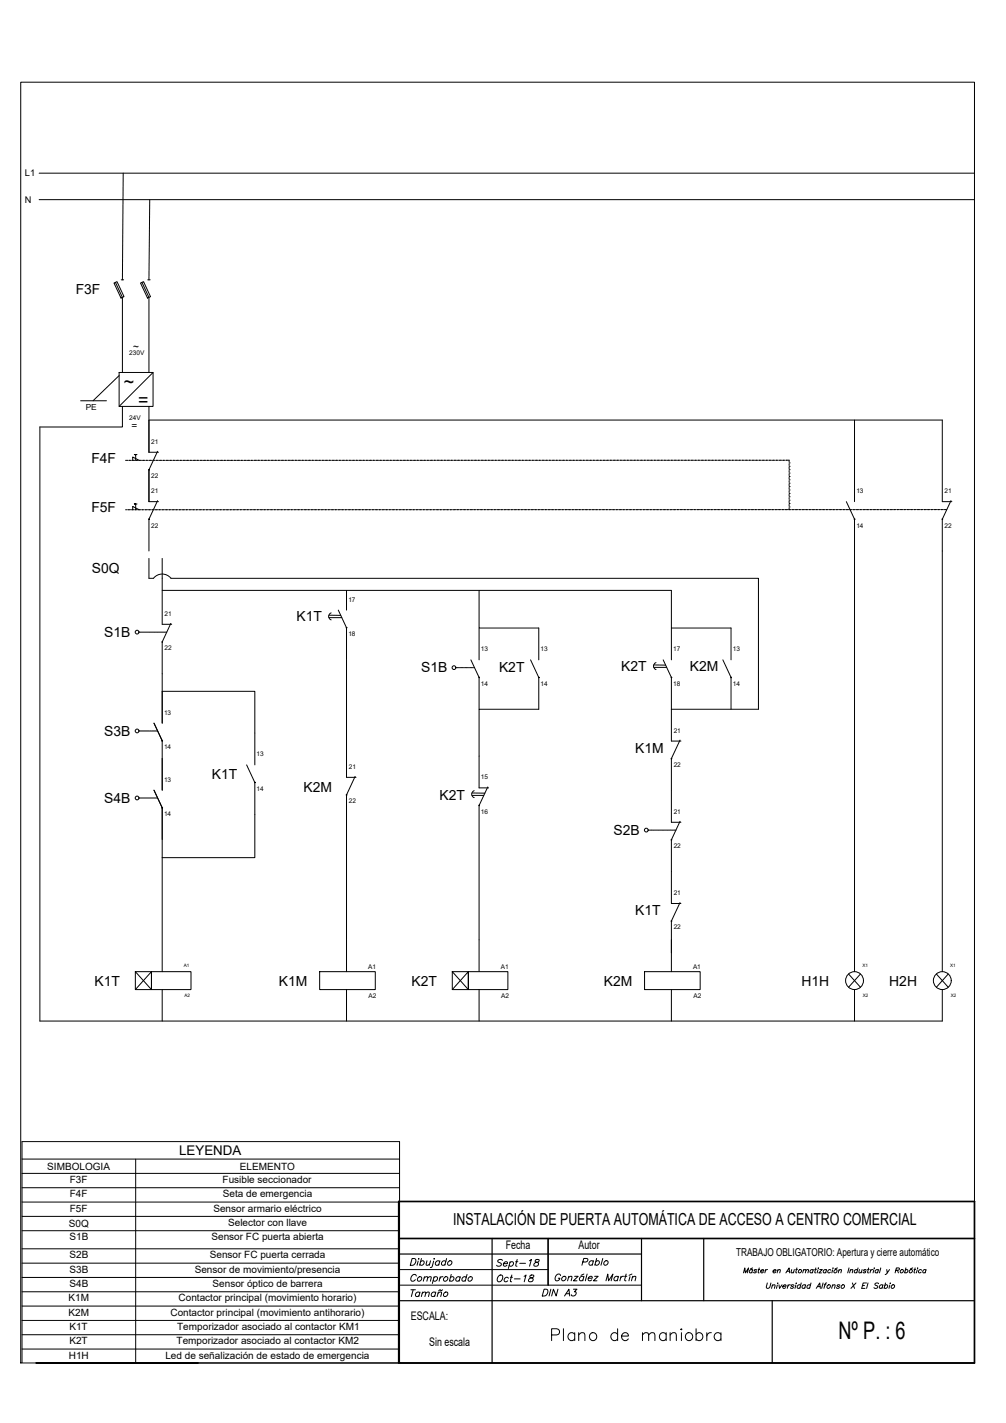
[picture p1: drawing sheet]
<svg xmlns="http://www.w3.org/2000/svg" width="297mm" height="420mm" viewBox="0 0 297 420" stroke-linecap="round" stroke-linejoin="round" font-family="sans-serif">
<!-- layer: SYMS -->
<g fill="none" stroke="#000" stroke-width=".3">
<path d="M11.5 51.1h276.2M11.5 59h276.2M36.4 51.1l-.3 31.5M44.2 59l-.2 23.6M33.7 83.6l.8-.4 2.1 4.4-.9 .4zM34.1 83.4l2 4.4v22.2M35.8 82.6h.7M41.5 83.6l.9-.4 2 4.4-.8 .4zM41.9 83.4l2.1 4.4v22.2M43.6 82.6h.7M23.8 118.3h7.6M35.2 110h10v10h-10z"/>
<path d="M35.2 110.9l-7.7 7.4M36.1 120v6.1h-24.3v175.4h266.4v-9.3M44 120v13.5h2.8M45.2 110l-10 10M37.1 135.9h.7M38 135.9h.1M38.3 135.9h.5M39 135.9h.1M39.2 135.9v-1l1.9 1M39.3 135.9h.5M40 135.9h.1M40.3 135.9h.5"/>
<path d="M40.5 134.2h-.8h.4v1.7M41 135.9h.1M41.3 135.9h.5M42 135.9h.1M42.3 135.9h.5M43 135.9h.1M43.3 135.9h.5M44 138.7v9.4h2.8M44 124h234.2v24.1h2.9M44 135.9h.1M44.3 135.9h.5M45 135.9h.1"/>
<path d="M45.3 135.9h.5M46 135.9h.1M46.3 135.9h.5M46.5 133.2l-2.5 5.4M47 135.9h.1M47.3 135.9h.5M48 135.9h.1M48.3 135.9h.5M49 135.9h.1M49.3 135.9h.5M50 135.9h.1M50.3 135.9h.5"/>
<path d="M51 135.9h.1M51.3 135.9h.5M52 135.9h.1M52.3 135.9h.5M53 135.9h.1M53.3 135.9h.5M54 135.9h.1M54.3 135.9h.5M55 135.9h.1M55.3 135.9h.5M56 135.9h.1M56.3 135.9h.5"/>
<path d="M57 135.9h.1M57.3 135.9h.5M58 135.9h.1M58.3 135.9h.5M59 135.9h.1M59.3 135.9h.5M60 135.9h.1M60.3 135.9h.5M61 135.9h.1M61.3 135.9h.5M62 135.9h.1M62.3 135.9h.5"/>
<path d="M63 135.9h.1M63.3 135.9h.5M64 135.9h.1M64.3 135.9h.5M65 135.9h.1M65.3 135.9h.5M66 135.9h.1M66.3 135.9h.5M67 135.9h.1M67.3 135.9h.5M68 135.9h.1M68.3 135.9h.5"/>
<path d="M69 135.9h.1M69.3 135.9h.5M70 135.9h.1M70.3 135.9h.5M71 135.9h.1M71.3 135.9h.5M72 135.9h.1M72.3 135.9h.5M73 135.9h.1M73.3 135.9h.5M74 135.9h.1M74.3 135.9h.5"/>
<path d="M75 135.9h.1M75.3 135.9h.5M76 135.9h.1M76.3 135.9h.5M77 135.9h.1M77.3 135.9h.5M78 135.9h.1M78.3 135.9h.5M79 135.9h.1M79.3 135.9h.5M80 135.9h.1M80.3 135.9h.5"/>
<path d="M81 135.9h.1M81.3 135.9h.5M82 135.9h.1M82.3 135.9h.5M83 135.9h.1M83.3 135.9h.5M84 135.9h.1M84.3 135.9h.5M85 135.9h.1M85.3 135.9h.5M86 135.9h.1M86.3 135.9h.5"/>
<path d="M87 135.9h.1M87.3 135.9h.5M88 135.9h.1M88.3 135.9h.5M89 135.9h.1M89.3 135.9h.5M90 135.9h.1M90.3 135.9h.5M91 135.9h.1M91.3 135.9h.5M92 135.9h.1M92.3 135.9h.5"/>
<path d="M93 135.9h.1M93.3 135.9h.5M94 135.9h.1M94.3 135.9h.5M95 135.9h.1M95.3 135.9h.5M96 135.9h.1M96.3 135.9h.5M97 135.9h.1M97.3 135.9h.5M98 135.9h.1M98.3 135.9h.5"/>
<path d="M99 135.9h.1M99.3 135.9h.5M100 135.9h.1M100.3 135.9h.5M101 135.9h.1M101.3 135.9h.5M102 135.9h.1M102.3 135.9h.5M103 135.9h.1M103.3 135.9h.5M104 135.9h.1M104.3 135.9h.5"/>
<path d="M105 135.9h.1M105.3 135.9h.5M106 135.9h.1M106.3 135.9h.5M107 135.9h.1M107.3 135.9h.5M108 135.9h.1M108.3 135.9h.5M109 135.9h.1M109.3 135.9h.5M110 135.9h.1M110.3 135.9h.5"/>
<path d="M111 135.9h.1M111.3 135.9h.5M112 135.9h.1M112.3 135.9h.5M113 135.9h.1M113.3 135.9h.5M114 135.9h.1M114.3 135.9h.5M115 135.9h.1M115.3 135.9h.5M116 135.9h.1M116.3 135.9h.5"/>
<path d="M117 135.9h.1M117.3 135.9h.5M118 135.9h.1M118.3 135.9h.5M119 135.9h.1M119.3 135.9h.5M120 135.9h.1M120.3 135.9h.5M121 135.9h.1M121.3 135.9h.5M122 135.9h.1M122.3 135.9h.5"/>
<path d="M123 135.9h.1M123.3 135.9h.5M124 135.9h.1M124.3 135.9h.5M125 135.9h.1M125.3 135.9h.5M126 135.9h.1M126.3 135.9h.5M127 135.9h.1M127.3 135.9h.5M128 135.9h.1M128.3 135.9h.5"/>
<path d="M129 135.9h.1M129.3 135.9h.5M130 135.9h.1M130.3 135.9h.5M131 135.9h.1M131.3 135.9h.5M132 135.9h.1M132.3 135.9h.5M133 135.9h.1M133.3 135.9h.5M134 135.9h.1M134.3 135.9h.5"/>
<path d="M135 135.9h.1M135.3 135.9h.5M136 135.9h.1M136.3 135.9h.5M137 135.9h.1M137.3 135.9h.5M138 135.9h.1M138.3 135.9h.5M139 135.9h.1M139.3 135.9h.5M140 135.9h.1M140.3 135.9h.5"/>
<path d="M141 135.9h.1M141.3 135.9h.5M142 135.9h.1M142.3 135.9h.5M143 135.9h.1M143.3 135.9h.5M144 135.9h.1M144.3 135.9h.5M145 135.9h.1M145.3 135.9h.5M146 135.9h.1M146.3 135.9h.5"/>
<path d="M147 135.9h.1M147.3 135.9h.5M148 135.9h.1M148.3 135.9h.5M149 135.9h.1M149.3 135.9h.5M150 135.9h.1M150.3 135.9h.5M151 135.9h.1M151.3 135.9h.5M152 135.9h.1M152.3 135.9h.5"/>
<path d="M153 135.9h.1M153.3 135.9h.5M154 135.9h.1M154.3 135.9h.5M155 135.9h.1M155.3 135.9h.5M156 135.9h.1M156.3 135.9h.5M157 135.9h.1M157.3 135.9h.5M158 135.9h.1M158.3 135.9h.5"/>
<path d="M159 135.9h.1M159.3 135.9h.5M160 135.9h.1M160.3 135.9h.5M161 135.9h.1M161.3 135.9h.5M162 135.9h.1M162.3 135.9h.5M163 135.9h.1M163.3 135.9h.5M164 135.9h.1M164.3 135.9h.5"/>
<path d="M165 135.9h.1M165.3 135.9h.5M166 135.9h.1M166.3 135.9h.5M167 135.9h.1M167.3 135.9h.5M168 135.9h.1M168.3 135.9h.5M169 135.9h.1M169.3 135.9h.5M170 135.9h.1M170.3 135.9h.5"/>
<path d="M171 135.9h.1M171.3 135.9h.5M172 135.9h.1M172.3 135.9h.5M173 135.9h.1M173.3 135.9h.5M174 135.9h.1M174.3 135.9h.5M175 135.9h.1M175.3 135.9h.5M176 135.9h.1M176.3 135.9h.5"/>
<path d="M177 135.9h.1M177.3 135.9h.5M178 135.9h.1M178.3 135.9h.5M179 135.9h.1M179.8 135.9h-.5M180 135.9h.1M180.3 135.9h.5M181 135.9h.1M181.3 135.9h.5M182 135.9h.1M182.3 135.9h.5"/>
<path d="M183 135.9h.1M183.3 135.9h.5M184 135.9h.1M184.3 135.9h.5M185 135.9h.1M185.3 135.9h.5M186 135.9h.1M186.3 135.9h.5M187 135.9h.1M187.3 135.9h.5M188 135.9h.1M188.3 135.9h.5"/>
<path d="M189 135.9h.1M189.3 135.9h.5M190 135.9h.1M190.3 135.9h.5M191 135.9h.1M191.3 135.9h.5M192 135.9h.1M192.3 135.9h.5M193 135.9h.1M193.3 135.9h.5M194 135.9h.1M194.3 135.9h.5"/>
<path d="M195 135.9h.1M195.3 135.9h.5M196 135.9h.1M196.3 135.9h.5M197 135.9h.1M197.3 135.9h.5M198 135.9h.1M198.3 135.9h.5M199 135.9h.1M199.3 135.9h.5M200 135.9h.1M200.3 135.9h.5"/>
<path d="M201 135.9h.1M201.3 135.9h.5M202 135.9h.1M202.3 135.9h.5M203 135.9h.1M203.3 135.9h.5M204 135.9h.1M204.3 135.9h.5M205 135.9h.1M205.3 135.9h.5M206 135.9h.1M206.3 135.9h.5"/>
<path d="M207 135.9h.1M207.3 135.9h.5M208 135.9h.1M208.3 135.9h.5M209 135.9h.1M209.3 135.9h.5M210 135.9h.1M210.3 135.9h.5M211 135.9h.1M211.3 135.9h.5M212 135.9h.1M212.3 135.9h.5"/>
<path d="M213 135.9h.1M213.3 135.9h.5M214 135.9h.1M214.3 135.9h.5M215 135.9h.1M215.3 135.9h.5M216 135.9h.1M216.3 135.9h.5M217 135.9h.1M217.3 135.9h.5M218 135.9h.1M218.3 135.9h.5"/>
<path d="M219 135.9h.1M219.3 135.9h.5M220 135.9h.1M220.3 135.9h.5M221 135.9h.1M221.3 135.9h.5M222 135.9h.1M222.3 135.9h.5M223 135.9h.1M223.3 135.9h.5M224 135.9h.1M224.3 135.9h.5"/>
<path d="M225 135.9h.1M225.3 135.9h.5M226 135.9h.1M226.3 135.9h.5M227 135.9h.1M227.3 135.9h.5M228 135.9h.1M228.3 135.9h.5M229 135.9h.1M229.3 135.9h.5M230 135.9h.1M230.3 135.9h.5"/>
<path d="M231 135.9h.1M231.3 135.9h.5M232 135.9h.1M232.3 135.9h.7v.5M233 136.7h.1M233 137.7h.1M233 138.7h.1M233 139.7h.1M233 136.9v.5M233 137.9v.5M233 138.9v.5M233 139.9v.5"/>
<path d="M252.3 124v24.1M37.1 150.5h.5M37.8 150.5h.1M38.1 150.5h.5M38.8 150.5h.1M39.1 150.5h.5M39.2 150.5v-1l1.9 1h.5M39.8 150.5h.1M40.5 148.8h-.8h.4v1.7h.5M40.8 150.5h.1M41.8 150.5h.1M42.1 150.5h.5"/>
<path d="M42.8 150.5h.1M43.1 150.5h.5M43.8 150.5h.1M44 153.4v9.3M44.1 150.5h.5M44.8 150.5h.1M45.1 150.5h.5M45.8 150.5h.1M46.1 150.5h.5M46.5 147.8l-2.5 5.4M46.8 150.5h.1M47.1 150.5h.5"/>
<path d="M47.8 150.5h.1M48.1 150.5h.5M48.8 150.5h.1M49.1 150.5h.5M49.8 150.5h.1M50.1 150.5h.5M50.8 150.5h.1M51.1 150.5h.5M51.8 150.5h.1M52.1 150.5h.5M52.8 150.5h.1M53.1 150.5h.5"/>
<path d="M53.8 150.5h.1M54.1 150.5h.5M54.8 150.5h.1M55.1 150.5h.5M55.8 150.5h.1M56.1 150.5h.5M56.8 150.5h.1M57.1 150.5h.5M57.8 150.5h.1M58.1 150.5h.5M58.8 150.5h.1M59.1 150.5h.5"/>
<path d="M59.8 150.5h.1M60.1 150.5h.5M60.8 150.5h.1M61.1 150.5h.5M61.8 150.5h.1M62.1 150.5h.5M62.8 150.5h.1M63.1 150.5h.5M63.8 150.5h.1M64.1 150.5h.5M64.8 150.5h.1M65.1 150.5h.5"/>
<path d="M65.8 150.5h.1M66.1 150.5h.5M66.8 150.5h.1M67.1 150.5h.5M67.8 150.5h.1M68.1 150.5h.5M68.8 150.5h.1M69.1 150.5h.5M69.8 150.5h.1M70.1 150.5h.5M70.8 150.5h.1M71.1 150.5h.5"/>
<path d="M71.8 150.5h.1M72.1 150.5h.5M72.8 150.5h.1M73.1 150.5h.5M73.8 150.5h.1M74.1 150.5h.5M74.8 150.5h.1M75.1 150.5h.5M75.8 150.5h.1M76.1 150.5h.5M76.8 150.5h.1M77.1 150.5h.5"/>
<path d="M77.8 150.5h.1M78.1 150.5h.5M78.8 150.5h.1M79.1 150.5h.5M79.8 150.5h.1M80.1 150.5h.5M80.8 150.5h.1M81.1 150.5h.5M81.8 150.5h.1M82.1 150.5h.5M82.8 150.5h.1M83.1 150.5h.5"/>
<path d="M83.8 150.5h.1M84.1 150.5h.5M84.8 150.5h.1M85.1 150.5h.5M85.8 150.5h.1M86.1 150.5h.5M86.8 150.5h.1M87.1 150.5h.5M87.8 150.5h.1M88.1 150.5h.5M88.8 150.5h.1M89.1 150.5h.5"/>
<path d="M89.8 150.5h.1M90.1 150.5h.5M90.8 150.5h.1M91.1 150.5h.5M91.8 150.5h.1M92.1 150.5h.5M92.8 150.5h.1M93.1 150.5h.5M93.8 150.5h.1M94.1 150.5h.5M94.8 150.5h.1M95.1 150.5h.5"/>
<path d="M95.8 150.5h.1M96.1 150.5h.5M96.8 150.5h.1M97.1 150.5h.5M97.8 150.5h.1M98.1 150.5h.5M98.8 150.5h.1M99.1 150.5h.5M99.8 150.5h.1M100.1 150.5h.5M100.8 150.5h.1M101.1 150.5h.5"/>
<path d="M101.8 150.5h.1M102.1 150.5h.5M102.8 150.5h.1M103.1 150.5h.5M103.8 150.5h.1M104.1 150.5h.5M104.8 150.5h.1M105.1 150.5h.5M105.8 150.5h.1M106.1 150.5h.5M106.8 150.5h.1M107.1 150.5h.5"/>
<path d="M107.8 150.5h.1M108.1 150.5h.5M108.8 150.5h.1M109.1 150.5h.5M109.8 150.5h.1M110.1 150.5h.5M110.8 150.5h.1M111.1 150.5h.5M111.8 150.5h.1M112.1 150.5h.5M112.8 150.5h.1M113.1 150.5h.5"/>
<path d="M113.8 150.5h.1M114.1 150.5h.5M114.8 150.5h.1M115.1 150.5h.5M115.8 150.5h.1M116.1 150.5h.5M116.8 150.5h.1M117.1 150.5h.5M117.8 150.5h.1M118.1 150.5h.5M118.8 150.5h.1M119.1 150.5h.5"/>
<path d="M119.8 150.5h.1M120.1 150.5h.5M120.8 150.5h.1M121.1 150.5h.5M121.8 150.5h.1M122.1 150.5h.5M122.8 150.5h.1M123.1 150.5h.5M123.8 150.5h.1M124.1 150.5h.5M124.8 150.5h.1M125.1 150.5h.5"/>
<path d="M125.8 150.5h.1M126.1 150.5h.5M126.8 150.5h.1M127.1 150.5h.5M127.8 150.5h.1M128.1 150.5h.5M128.8 150.5h.1M129.1 150.5h.5M129.8 150.5h.1M130.1 150.5h.5M130.8 150.5h.1M131.1 150.5h.5"/>
<path d="M131.8 150.5h.1M132.1 150.5h.5M132.8 150.5h.1M133.1 150.5h.5M133.8 150.5h.1M134.6 150.5h-.5M134.8 150.5h.1M135.1 150.5h.5M135.8 150.5h.1M136.1 150.5h.5M136.8 150.5h.1M137.1 150.5h.5"/>
<path d="M137.8 150.5h.1M138.1 150.5h.5M138.8 150.5h.1M139.1 150.5h.5M139.8 150.5h.1M140.1 150.5h.5M140.8 150.5h.1M141.1 150.5h.5M141.8 150.5h.1M142.1 150.5h.5M142.8 150.5h.1M143.1 150.5h.5"/>
<path d="M143.8 150.5h.1M144.1 150.5h.5M144.8 150.5h.1M145.1 150.5h.5M145.8 150.5h.1M146.1 150.5h.5M146.8 150.5h.1M147.1 150.5h.5M147.8 150.5h.1M148.1 150.5h.5M148.8 150.5h.1M149.1 150.5h.5"/>
<path d="M149.8 150.5h.1M150.1 150.5h.5M150.8 150.5h.1M151.1 150.5h.5M151.8 150.5h.1M152.1 150.5h.5M152.8 150.5h.1M153.1 150.5h.5M153.8 150.5h.1M154.1 150.5h.5M154.8 150.5h.1M155.1 150.5h.5"/>
<path d="M155.8 150.5h.1M156.1 150.5h.5M156.8 150.5h.1M157.1 150.5h.5M157.8 150.5h.1M158.1 150.5h.5M158.8 150.5h.1M159.1 150.5h.5M159.8 150.5h.1M160.1 150.5h.5M160.8 150.5h.1M161.1 150.5h.5"/>
<path d="M161.8 150.5h.1M162.1 150.5h.5M162.8 150.5h.1M163.1 150.5h.5M163.8 150.5h.1M164.1 150.5h.5M164.8 150.5h.1M165.1 150.5h.5M165.8 150.5h.1M166.1 150.5h.5M166.8 150.5h.1M167.1 150.5h.5"/>
<path d="M167.8 150.5h.1M168.1 150.5h.5M168.8 150.5h.1M169.1 150.5h.5M169.8 150.5h.1M170.1 150.5h.5M170.8 150.5h.1M171.1 150.5h.5M171.8 150.5h.1M172.1 150.5h.5M172.8 150.5h.1M173.1 150.5h.5"/>
<path d="M173.8 150.5h.1M174.1 150.5h.5M174.8 150.5h.1M175.1 150.5h.5M175.8 150.5h.1M176.1 150.5h.5M176.8 150.5h.1M177.1 150.5h.5M177.8 150.5h.1M178.1 150.5h.5M178.8 150.5h.1M179.1 150.5h.5"/>
<path d="M179.8 150.5h.1M180.1 150.5h.5M180.8 150.5h.1M181.1 150.5h.5M181.8 150.5h.1M182.1 150.5h.5M182.8 150.5h.1M183.1 150.5h.5M183.8 150.5h.1M184.1 150.5h.5M184.8 150.5h.1M185.1 150.5h.5"/>
<path d="M185.8 150.5h.1M186.1 150.5h.5M186.8 150.5h.1M187.1 150.5h.5M187.8 150.5h.1M188.1 150.5h.5M188.8 150.5h.1M189.1 150.5h.5M189.8 150.5h.1M190.1 150.5h.5M190.8 150.5h.1M191.1 150.5h.5"/>
<path d="M191.8 150.5h.1M192.1 150.5h.5M192.8 150.5h.1M193.1 150.5h.5M193.8 150.5h.1M194.1 150.5h.5M194.8 150.5h.1M195.1 150.5h.5M195.8 150.5h.1M196.1 150.5h.5M196.8 150.5h.1M197.1 150.5h.5"/>
<path d="M197.8 150.5h.1M198.1 150.5h.5M198.8 150.5h.1M199.6 150.5h-.5M199.8 150.5h.1M200.1 150.5h.5M200.8 150.5h.1M201.1 150.5h.5M201.8 150.5h.1M202.1 150.5h.5M202.8 150.5h.1M203.1 150.5h.5"/>
<path d="M203.8 150.5h.1M204.1 150.5h.5M204.8 150.5h.1M205.1 150.5h.5M205.8 150.5h.1M206.1 150.5h.5M206.8 150.5h.1M207.1 150.5h.5M207.8 150.5h.1M208.1 150.5h.5M208.8 150.5h.1M209.1 150.5h.5"/>
<path d="M209.8 150.5h.1M210.1 150.5h.5M210.8 150.5h.1M211.1 150.5h.5M211.8 150.5h.1M212.1 150.5h.5M212.8 150.5h.1M213.1 150.5h.5M213.8 150.5h.1M214.1 150.5h.5M214.8 150.5h.1M215.1 150.5h.5"/>
<path d="M215.8 150.5h.1M216.1 150.5h.5M216.8 150.5h.1M217.1 150.5h.5M217.8 150.5h.1M218.1 150.5h.5M218.8 150.5h.1M219.1 150.5h.5M219.8 150.5h.1M220.1 150.5h.5M220.8 150.5h.1M221.1 150.5h.5"/>
<path d="M221.8 150.5h.1M222.1 150.5h.5M222.8 150.5h.1M223.1 150.5h.5M223.8 150.5h.1M224.1 150.5h.5M224.8 150.5h.1M225.1 150.5h.5M225.8 150.5h.1M226.1 150.5h.5M226.8 150.5h.1M227.1 150.5h.5"/>
<path d="M227.8 150.5h.1M228.1 150.5h.5M228.8 150.5h.1M229.1 150.5h.5M229.8 150.5h.1M230.1 150.5h.5M230.8 150.5h.1M231.1 150.5h.5M231.8 150.5h.1M232.1 150.5h.5M232.8 150.5h.1M233 140.7h.1"/>
<path d="M233 141.7h.1M233 142.7h.1M233 143.7h.1M233 144.7h.1M233 145.7h.1M233 146.7h.1M233 147.7h.1M233 148.7h.1M233 149.7h.1M233 149.9l.1 .6h.5M233 140.9v.5M233 141.9v.5"/>
<path d="M233 142.9v.5M233 143.9v.5M233 144.9v.5M233 145.9v.5M233 146.9v.5M233 147.9v.5M233 148.9v.5M233.8 150.5h.1M234.1 150.5h.5M234.8 150.5h.1M235.1 150.5h.5M235.8 150.5h.1"/>
<path d="M236.1 150.5h.5M236.8 150.5h.1M237.1 150.5h.5M237.8 150.5h.1M238.1 150.5h.5M238.8 150.5h.1M239.1 150.5h.5M239.8 150.5h.1M240.1 150.5h.5M240.8 150.5h.1M241.1 150.5h.5M241.8 150.5h.1"/>
<path d="M242.1 150.5h.5M242.8 150.5h.1M243.1 150.5h.5M243.8 150.5h.1M244.1 150.5h.5M244.8 150.5h.1M245.1 150.5h.5M245.8 150.5h.1M246.1 150.5h.5M246.8 150.5h.1M247.1 150.5h.5M247.8 150.5h.1"/>
<path d="M248.1 150.5h.5M248.8 150.5h.1M249.1 150.5h.5M249.8 150.5h.1M249.9 148.1l2.4 5.1M250.1 150.5h.5M250.8 150.5h.1M251.1 150.5h.5M251.8 150.5h.1M252.1 150.5h.5M252.3 153.4v133.5M252.8 150.5h.1"/>
<path d="M253.1 150.5h.5M253.8 150.5h.1M254.1 150.5h.5M254.8 150.5h.1M255.1 150.5h.5M255.8 150.5h.1M256.1 150.5h.5M256.8 150.5h.1M257.1 150.5h.5M257.8 150.5h.1M258.1 150.5h.5M258.8 150.5h.1"/>
<path d="M259.1 150.5h.5M259.8 150.5h.1M260.1 150.5h.5M260.8 150.5h.1M261.1 150.5h.5M261.8 150.5h.1M262.1 150.5h.5M262.8 150.5h.1M263.1 150.5h.5M263.8 150.5h.1M264.1 150.5h.5M264.8 150.5h.1"/>
<path d="M265.1 150.5h.5M265.8 150.5h.1M266.1 150.5h.5M266.8 150.5h.1M267.1 150.5h.5M267.8 150.5h.1M268.1 150.5h.5M268.8 150.5h.1M269.1 150.5h.5M269.8 150.5h.1M270.1 150.5h.5M270.8 150.5h.1"/>
<path d="M271.1 150.5h.5M271.8 150.5h.1M272.1 150.5h.5M272.8 150.5h.1M273.1 150.5h.5M273.8 150.5h.1M274.1 150.5h.5M274.8 150.5h.1M275.1 150.5h.5M275.8 150.5h.1M276.1 150.5h.5M276.8 150.5h.1"/>
<path d="M277.1 150.5h.5M277.8 150.5h.1M278.1 150.5h.5M278.2 153.4v133.5M278.8 150.5h.1M279.1 150.5h.5M280.8 147.8l-2.5 5.4M44 164.9v5.9l1.3-.1a3.3 3.3 0 0 1 5.2 .1h173.4v38.6h-25.7M47.9 174.3h150.3v20.5M47.9 164.9v19.4h2.8M102.3 174.3v5.8M141.5 174.3v11.1h17.6v9.4"/>
<path d="M41 186.7h.3M41.4 186.7h.3M41.8 186.7h.3M42.2 186.7h.3M42.6 186.7h.2M43 186.7h.2M43.3 186.7h.3M43.7 186.7h.2M44.1 186.7h.2M44.5 186.7h.2M44.8 186.7h.3M45.2 186.7h.2"/>
<path d="M45.6 186.7h.2M45.9 186.7h.3M46.3 186.7h.3M46.7 186.7h.3M47.1 186.7h.2M47.4 186.7h.3M47.8 186.7h.3M47.9 189.6v23.9M48.2 186.7h.3M48.6 186.7h.2M49 186.7h.2M50.4 184.1l-2.5 5.3"/>
<path d="M97.2 181.6l3.4 .1M97.2 182.4h3.7M97.8 181a1.08 1.08 0 0 0-.8 1 1.08 1.08 0 0 0 .8 1M99.9 180.1l2.4 5.2M102.3 185.4v44.1h2.8M134.6 197.1h.3M135 197.1h.2M135.4 197.1h.2M135.7 197.1h.3M136.1 197.1h.3M136.5 197.1h.2M136.9 197.1h.2"/>
<path d="M137.2 197.1h.3M137.6 197.1h.3M138 197.1h.2M138.4 197.1h.2M138.7 197.1h.3M139 194.8l2.4 5.1M139.1 197.1h.3M139.5 197.1h.2M139.9 197.1h.2M141.5 185.4v9.4M156.7 194.8l2.3 5.1M193.1 196.3l3.4 .1"/>
<path d="M193.1 197.1h3.7M193.7 195.6a1.08 1.08 0 0 0-.7 1.1 1.08 1.08 0 0 0 .7 1M195.8 194.8l2.4 5.1M198.2 185.4h17.7v9.4M213.4 194.8l2.4 5.1M41 215.8h.3M41.4 215.8h.3M41.8 215.8h.2M42.2 215.8h.2M42.5 215.8h.3M42.9 215.8h.3M43.3 215.8h.2"/>
<path d="M43.7 215.8h.2M44 215.8h.3M44.4 215.8h.3M44.8 215.8h.2M45.2 215.8h.2M45.5 213.5l2.4 5.1M45.5 215.8h.3M45.9 215.8h.3M46.3 215.8h.2M47.9 204.1h27.3v21.7M47.9 218.7v14.6M141.5 200.1v9.3"/>
<path d="M159.1 200.1v9.3h-17.6v23.2h2.8M198.2 200.1v18.7h2.9M200.8 218.5l-2.5 5.4M215.9 200.1v9.3M41 235.6h.3M41.4 235.6h.3M41.8 235.6h.2M42.2 235.6h.2M42.5 235.6h.3M42.9 235.6h.3M43.3 235.6h.2M43.7 235.6h.2"/>
<path d="M44 235.6h.3M44.4 235.6h.3M44.8 235.6h.2M45.2 235.6h.2M45.5 233.3l2.4 5.1M45.5 235.6h.3M45.9 235.6h.3M46.3 235.6h.2M47.9 238.6v48.3M72.8 225.8l2.4 5.2M75.2 231.1v22.1h-27.3M102.3 234.8v52.1"/>
<path d="M104.9 229.2l-2.5 5.4M139.4 234.1l3.8 .1M139.4 234.9h3.4M140 233.5a1.08 1.08 0 0 0-.7 1 1.08 1.08 0 0 0 .7 1M141.5 237.9v49M144 232.4l-2.5 5.3M198.2 224.1v18.7h2.9M191.4 245.1h.3M191.8 245.1h.2M192.2 245.1h.2M192.5 245.1h.3M192.9 245.1h.3"/>
<path d="M193.3 245.1h.2M193.7 245.1h.2M194 245.1h.3M194.4 245.1h.3M194.8 245.1h.2M195.2 245.1h.2M195.5 245.1h.3M195.9 245.1h.3M196.3 245.1h.2M196.7 245.1h.2M197 245.1h.3M197.4 245.1h.3"/>
<path d="M197.8 245.1h.2M198.2 245.1h.2M198.2 248.1v18.7h2.9M198.5 245.1h.3M198.9 245.1h.3M199.3 245.1h.3M200.8 242.5l-2.5 5.4M198.2 272.1v14.8M200.8 266.5l-2.5 5.4M40 286.9h16.4v5.3h-16.4zM40 286.9l4.7 5.3M44.7 286.9v5.3v-5.3l-4.7 5.3"/>
<path d="M47.9 292.2v9.3M94.4 286.9h16.4v5.3h-16.4zM102.3 292.2v9.3M133.5 286.9h16.5v5.3h-16.5zM133.5 286.9l4.8 5.3M138.3 286.9v5.3v-5.3l-4.8 5.3M141.5 292.2v9.3M190.3 286.9h16.4v5.3h-16.4zM198.2 292.2v9.3M250.5 287.6l3.6 3.9M252.3 292.2v9.3M254.1 287.6l-3.6 3.9"/>
<path d="M276.5 287.6l3.5 3.9M280 287.6l-3.5 3.9M6.5 342.2h111.5M6.5 346.5h111.5M6.5 350.7h111.5M6.5 354.9h111.5M6.5 359.1h111.5M40.1 342.2v60.2M6.5 363.4h111.5M6.5 368.7h111.5M6.5 373h111.5M6.5 377.2h111.5"/>
<path d="M6.5 381.4h111.5M6.5 385.6h111.5M6.5 389.9h111.5M6.5 394.1h111.5M6.5 398.3h111.5M6.5 402.4v-65.3h111.5v65.3"/>
<circle cx="44" cy="138.7" r=".1"/>
<circle cx="44" cy="153.3" r=".1"/>
<circle cx="252.3" cy="153.3" r=".1"/>
<circle cx="278.2" cy="153.3" r=".1"/>
<circle cx="40.5" cy="186.6" r=".56"/>
<circle cx="47.9" cy="189.5" r=".1"/>
<circle cx="102.3" cy="185.3" r=".1"/>
<circle cx="134" cy="197.1" r=".56"/>
<circle cx="40.5" cy="215.8" r=".56"/>
<circle cx="47.9" cy="218.7" r=".1"/>
<circle cx="141.5" cy="200" r=".1"/>
<circle cx="159.1" cy="200" r=".1"/>
<circle cx="198.2" cy="200" r=".1"/>
<circle cx="215.9" cy="200" r=".1"/>
<circle cx="40.5" cy="235.6" r=".56"/>
<circle cx="47.9" cy="238.5" r=".1"/>
<circle cx="75.2" cy="231" r=".1"/>
<circle cx="102.3" cy="234.7" r=".1"/>
<circle cx="141.5" cy="237.8" r=".1"/>
<circle cx="198.2" cy="224" r=".1"/>
<circle cx="190.8" cy="245.1" r=".56"/>
<circle cx="198.2" cy="248" r=".1"/>
<circle cx="198.2" cy="272" r=".1"/>
<circle cx="252.3" cy="289.5" r="2.64"/>
<circle cx="278.2" cy="289.5" r="2.64"/>
</g>
<!-- layer: 0 -->
<path d="M6.1 24.3h281.6v378.1h-281.6zM10.7 402.4h277" fill="none" stroke="#000" stroke-width=".3"/>
<!-- layer: caj 50 -->
<path d="M117.7 354.8h170v47.6h-170zM117.7 365.7h170M10.7 402.4h47.7h-47.7" fill="none" stroke="#000" stroke-width=".5"/>
<!-- layer: caj 25 -->
<path d="M117.7 379.5h71.7M117.7 374.9h44.1" fill="none" stroke="#000" stroke-width=".3"/>
<!-- layer: caj 35 -->
<path d="M117.7 370.3h71.7M145.3 365.7v36.7M161.8 365.7v13.8M189.4 365.7v18.4M207.8 365.7v18.4M117.7 384.1h170M228 384.1v18.3" fill="none" stroke="#000" stroke-width=".35"/>
<!-- layer: txt25 -->
<g fill="none" stroke="#000" stroke-width=".3">
<path d="M121.7 371.6h.6a1.1 1.1 0 0 1 .5 1.2 1.1 1.1 0 0 1-1 .8h-.7zM122.9 376.8a.78 .78 0 0 0-.8-.5 .78 .78 0 0 0-.7 .8l-.1 .4a.69 .69 0 0 0 .5 .9 .69 .69 0 0 0 .8-.6M123.5 377.2l.4-.2a.51 .51 0 0 1 .6 .1 .51 .51 0 0 1 0 .6l-.2 .3a.59 .59 0 0 1-.9 .2 .59 .59 0 0 1 .1-1zM123.5 372.4l-.4 1.2M123.6 371.7h.1zM124.2 372.5l.4-.2a.51 .51 0 0 1 .6 .2 .51 .51 0 0 1 0 .5l-.6 .6-.6-.3M124.4 371.6l-.5 2M125.2 377.3l.6-.3 .5 .1-.3 1.2M125.3 377l-.3 1.3M126.1 372.3l-.3 1.2 .5 .1 .6-.4M126.3 377.3l.6-.3 .4 .1-.2 1.2M127.1 372.3l-.3 1.3"/>
<path d="M128 372.4l-.4 1.5-.5 .4M128.1 377.2l.5-.2a.68 .68 0 0 1 .4 1 .68 .68 0 0 1-1.1 0M128.1 371.7h.2zM128.2 377l-.5 2M129.8 372.5a.71 .71 0 0 0-1 0 .71 .71 0 0 0 .1 1.1l.7-.3M129.9 372.3l-.4 1.3M130 377l-.4 1.3M130.8 377l-.5 .1-.4 .4M131.2 377.2l.4-.2a.51 .51 0 0 1 .6 .2 .51 .51 0 0 1 0 .5l-.6 .6a.51 .51 0 0 1-.6-.2 .51 .51 0 0 1 0-.6zM131.6 372.5a.71 .71 0 0 0-1 0 .71 .71 0 0 0 .1 1.1l.7-.3M131.9 371.6l-.6 2M132.4 372.5a.59 .59 0 0 1 .9-.1 .59 .59 0 0 1-.1 .9l-.4 .3-.5-.1-.1-.5z"/>
<path d="M133 377.2l.4-.2a.51 .51 0 0 1 .6 .2 .51 .51 0 0 1 0 .5l-.6 .6-.6-.3M133.2 376.3l-.5 2M135.8 377.2a.71 .71 0 0 0-1 0 .71 .71 0 0 0 .1 1.1l.7-.3M135.9 377l-.3 1.3M137.7 377.2a.71 .71 0 0 0-1.1 0 .71 .71 0 0 0 .1 1.1l.7-.3M137.9 376.3l-.5 2M138.4 377.2a.59 .59 0 0 1 .9-.1 .59 .59 0 0 1-.1 .9l-.4 .3-.5-.1-.1-.5zM165.5 376.7a.79 .79 0 0 0-.8-.5 .79 .79 0 0 0-.7 .7l-.1 .5a.73 .73 0 0 0 .7 .9 .73 .73 0 0 0 .7-.9h-.5M166.1 377.1a.59 .59 0 0 1 .9-.1 .59 .59 0 0 1-.1 .9 .59 .59 0 0 1-.9 .2 .59 .59 0 0 1 .1-1zM167.8 377.2l.6-.4 .5 .1-.3 1.3M168 376.8l-.4 1.4M169.7 376.8h1l-1.4 1.4h1.1"/>
<path d="M172.3 377.1a.71 .71 0 0 0-1 0 .71 .71 0 0 0 .1 1.1l.7-.3M172.4 376.2l-.9 .4M172.4 376.8l-.3 1.4M173.4 376.2l-.6 2M173.7 377.4h1.1l.1-.2a.64 .64 0 0 0-1.1 0 .64 .64 0 0 0 .5 1l.4-.3M175.6 376.8h1l-1.4 1.4h1.1M178.9 378.2l.6-2 .2 2 1.3-2-.6 2M182.5 377.1a.71 .71 0 0 0-1 0 .71 .71 0 0 0 .1 1.1l.7-.3M182.6 376.8l-.3 1.4M183.4 376.8l-.4 1.4M184.1 376.8l-.5 .1-.4 .5M184.4 376.8h.7"/>
<path d="M184.9 376.2l-.5 1.6 .1 .3 .3 .1M186 376.9l-.3 1.3M186.6 376.2l-.9 .4M186.7 377.2l.6-.4 .4 .1-.2 1.3M186.8 376.8l-.3 1.4M219.5 375.8l.4-1.4 .2 1.4 .9-1.4-.4 1.4M222.2 375.1a.48 .48 0 0 0-.6-.2 .48 .48 0 0 0-.3 .5 .48 .48 0 0 0 .6 .4l.1-.2M222.2 374.4l-.6 .2M222.2 374.9l-.2 .9M223.4 375.1l-.2-.2h-.4l-.1 .3 .6 .2v.2l-.3 .2-.5-.2M223.8 374.9h.5M224.2 374.4l-.3 1.2 .2 .2"/>
<path d="M224.6 375.3l.9-.2a.44 .44 0 0 0-.5-.2 .44 .44 0 0 0-.3 .6 .44 .44 0 0 0 .5 .3l.2-.2M226.1 374.9l-.3 .9M226.6 378.8l-.3 1.2 .3 .4 .6-.2 .4-1.4M226.6 374.9l-.6 .4M228 379.6l.5-.3 .3 .1-.2 1M228.1 379.3l-.3 1.1M228.3 375.3l.9-.2a.47 .47 0 0 0-.8 0 .47 .47 0 0 0 .3 .7l.3-.2M229.5 379.4l-.2 1M229.6 378.9h.1zM229.6 375.1l.5-.2h.3l-.2 .9M229.7 374.9l-.2 .9M230 379.3l.2 1.1 .7-1.1"/>
<path d="M231.2 379.8l.9-.2a.51 .51 0 0 0-.8 0 .51 .51 0 0 0 .3 .8l.4-.2M232 375.8l1-1.4 .2 1.4M232.4 375.4h.7M232.7 379.3l-.3 1.1M233.3 379.3l-.7 .5M233.8 374.9l-.2 .9h.3l.5-.2M234.4 379.6l-.2-.3-.6 .3 .6 .4-.1 .3-.4 .1-.3-.2M234.5 374.9l-.2 .9M235 374.9h.5M235 379.4l-.3 1M235 378.9h.2zM235.3 374.4l-.3 1.2 .3 .2"/>
<path d="M236.4 379.6a.53 .53 0 0 0-.9 0 .53 .53 0 0 0 .4 .8l.3-.2M236.6 378.8l-.4 1.6M237.2 375.1l.4-.2h.3l-.1 .9M237.3 374.9l-.3 .9M237.8 379.6a.53 .53 0 0 0-.8 0 .53 .53 0 0 0 .3 .8l.4-.2M237.9 379.3l-.3 1.1M238 375.1l.4-.2h.3l-.1 .9M239.3 379.6a.52 .52 0 0 0-.7-.3 .52 .52 0 0 0-.3 .7 .52 .52 0 0 0 .6 .3l.2-.1M239.5 378.8l-.5 1.6M240.1 375.1a.48 .48 0 0 0-.6-.2 .48 .48 0 0 0-.3 .5 .48 .48 0 0 0 .6 .4l.1-.2M240.1 374.9l-.2 .9M240.6 374.9h.4"/>
<path d="M240.9 374.4l-.3 1.2 .3 .2M241.4 379.9h.7M241.5 374.9l-.2 .9M241.6 374.4h.1M242 374.9h.8l-1 .9h.7M243 378.8l-.4 1.6M243.3 379.3h.6M244 375.1a.48 .48 0 0 0-.6-.2 .48 .48 0 0 0-.3 .5 .48 .48 0 0 0 .6 .4l.2-.2M244.1 374.9l-.3 .9M244.1 378.8l-.5 .3-.3 1.3M245.3 375.1a.48 .48 0 0 0-.6-.2 .48 .48 0 0 0-.2 .5 .48 .48 0 0 0 .5 .4l.2-.2M245.8 379.6l.4-.3 .4 .1-.2 1"/>
<path d="M245.8 379.3l-.2 1.1M245.9 374.9l-.3 .9M245.9 374.4h.1M247.3 374.4l-.7 .2M247.7 375.1l.4-.2h.3l-.1 .9M247.8 374.9l-.3 .9M248 379.6l-.3-.3-.5 .3 .6 .4-.1 .3-.5 .1-.2-.2M248.5 379.6a.47 .47 0 0 1 .8-.2 .47 .47 0 0 1-.1 .8 .47 .47 0 0 1-.7 .1 .47 .47 0 0 1 0-.7zM250.7 374.4l-.4 1.4M251.1 375.1l.4-.2h.3l-.2 .9M251.1 374.9l-.2 .9M251.7 378.8l.6 1.6"/>
<path d="M252.7 378.8l-1.4 1.6M253.2 375.1a.48 .48 0 0 0-.6-.2 .48 .48 0 0 0-.3 .5 .48 .48 0 0 0 .5 .4l.2-.2M253.4 374.4l-.4 1.4M253.8 374.9l-.2 .9h.3l.5-.2M254.6 374.9l-.3 .9M254.7 379.6h.6M255.7 375.1l-.2-.2h-.4l-.1 .3 .6 .2v.2l-.3 .2-.5-.2M255.8 378.8h-.9l-.5 1.6h1M256.2 374.9h.4M256.3 378.8l-.4 1.6M256.5 374.4l-.3 1.2 .3 .2M257.1 374.9l-.2 .9"/>
<path d="M257.7 374.9l-.7 .4M258 374.9l-.2 .9M258.1 374.4h.1M259.3 375.1a.48 .48 0 0 0-.6-.2 .48 .48 0 0 0-.3 .5 .48 .48 0 0 0 .6 .4l.2-.2M259.4 374.9l-.3 .9M259.4 379l-.3-.2-.7 .2v.4l.7 .3a.57 .57 0 0 1-.3 .7 .57 .57 0 0 1-.7-.2M260.1 374.4l-.4 1.4M260.6 379.6a.53 .53 0 0 0-.8 0 .53 .53 0 0 0 .3 .8l.4-.2M260.7 379.3l-.3 1.1M261.3 379.6a.47 .47 0 0 1 .7-.2 .47 .47 0 0 1-.1 .8l-.3 .2-.5-.2M261.5 378.8l-.5 1.6M261.8 374.9l.2 .9 .7-.9"/>
<path d="M262 375.8l-.6 .5M262.7 379.4l-.2 1M262.8 378.9h.2zM264.5 375.1l.9-.1 .2-.5-.9-.1-.4 1.4M265 375.1l.3 .7M267.3 375.1a.43 .43 0 0 1 .7-.2 .43 .43 0 0 1-.1 .7l-.3 .2-.5-.2M267.5 374.4l-.4 1.4M269.5 374.4l-.7 .2M269.9 374.9h.5M270.2 374.4l-.3 1.2 .3 .2M270.8 374.9l-.2 .9M270.9 374.4h.1"/>
<path d="M272.1 375.1a.48 .48 0 0 0-.6-.2 .48 .48 0 0 0-.3 .5 .48 .48 0 0 0 .6 .4l.2-.2M273.4 375.1a.48 .48 0 0 0-.6-.2 .48 .48 0 0 0-.3 .5 .48 .48 0 0 0 .6 .4l.1-.2M273.4 374.9l-.2 .9M241 380.4l1-1.6 .2 1.6"/>
<circle cx="236.1" cy="375.3" r=".49"/>
<circle cx="244.6" cy="379.9" r=".53"/>
<circle cx="246.6" cy="375.3" r=".49"/>
<circle cx="263.6" cy="379.9" r=".52"/>
<circle cx="266.2" cy="375.3" r=".49"/>
<circle cx="268.9" cy="375.3" r=".49"/>
</g>
<text font-size="7.2" x="247.5" y="395.3">Nº P. : 6</text>
<text font-size="7.1" x="161.6" y="397.2">Plano de maniobra</text>
<text font-size="5.7" x="145.3" y="375.7">Sept-18</text>
<text font-size="5.3" x="119.9" y="384.2">Tamaño</text>
<g font-size="5.2">
<text x="36.6" y="114.5">~</text>
<text x="40.8" y="119.8">=</text>
</g>
<g font-size="4.9">
<text x="133.8" y="361.8">INSTALACIÓN DE PUERTA AUTOMÁTICA DE ACCESO A CENTRO COMERCIAL</text>
<text x="170.7" y="374.6">Pablo</text>
<text x="145.7" y="379.6">Oct-18</text>
<text x="158.7" y="383.8">DIN A3</text>
</g>
<g font-size="4.1">
<text x="22.4" y="86.8">F3F</text>
<text x="27" y="136.6">F4F</text>
<text x="27" y="151.2">F5F</text>
<text x="27.1" y="169.2">S0Q</text>
<text x="87.5" y="183.4">K1T</text>
<text x="30.8" y="188">S1B</text>
<text x="124.4" y="198.5">S1B</text>
<text x="147.3" y="198.5">K2T</text>
<text x="183.5" y="198.1">K2T</text>
<text x="203.7" y="198.1">K2M</text>
<text x="30.8" y="217.2">S3B</text>
<text x="187.6" y="222.3">K1M</text>
<text x="62.6" y="230">K1T</text>
<text x="89.7" y="233.7">K2M</text>
<text x="30.8" y="237">S4B</text>
<text x="129.7" y="236.4">K2T</text>
<text x="181.1" y="246.5">S2B</text>
<text x="187.6" y="270.2">K1T</text>
<text x="27.9" y="291.2">K1T</text>
<text x="82.3" y="291.2">K1M</text>
<text x="121.5" y="291.2">K2T</text>
<text x="178.3" y="291.2">K2M</text>
<text x="236.7" y="291.2">H1H</text>
<text x="262.6" y="291.2">H2H</text>
</g>
<text font-size="3.9" x="52.9" y="341.1">LEYENDA</text>
<g font-size="3.5">
<text x="149.3" y="368.9">Fecha</text>
<text x="170.8" y="368.9">Autor</text>
<text x="121.3" y="389.8">ESCALA:</text>
<text x="126.7" y="397.5">Sin escala</text>
</g>
<text font-size="3.2" x="217.4" y="370.7">TRABAJO OBLIGATORIO: Apertura y cierre automático</text>
<g font-size="3">
<text x="39.3" y="103.5">~</text>
<text x="38.8" y="126.8">=</text>
<text x="13.9" y="345.4">SIMBOLOGIA</text>
<text x="70.8" y="345.4">ELEMENTO</text>
<text x="20.6" y="349.3">F3F</text>
<text x="20.6" y="353.5">F4F</text>
<text x="65.7" y="349.3">Fusible seccionador</text>
<text x="65.8" y="353.6">Seta de emergencia</text>
<text x="20.6" y="357.7">F5F</text>
<text x="63" y="357.8">Sensor armario eléctrico</text>
<text x="20.3" y="362.3">S0Q</text>
<text x="67.4" y="362">Selector con llave</text>
<text x="20.5" y="366.2">S1B</text>
<text x="20.5" y="371.6">S2B</text>
<text x="61.9" y="371.6">Sensor FC puerta cerrada</text>
<text x="62.4" y="366.2">Sensor FC puerta abierta</text>
<text x="20.5" y="375.8">S3B</text>
<text x="57.5" y="375.8">Sensor de movimiento/presencia</text>
<text x="20.5" y="380">S4B</text>
<text x="62.8" y="380">Sensor óptico de barrera</text>
<text x="20.2" y="384.2">K1M</text>
<text x="20.2" y="388.5">K2M</text>
<text x="50.3" y="388.5">Contactor principal (movimiento antihorario)</text>
<text x="52.7" y="384.3">Contactor principal (movimiento horario)</text>
<text x="20.5" y="392.7">K1T</text>
<text x="52.3" y="392.7">Temporizador asociado al contactor KM1</text>
<text x="20.3" y="401.2">H1H</text>
<text x="20.5" y="396.9">K2T</text>
<text x="48.8" y="401.2">Led de señalización de estado de emergencia</text>
<text x="52.1" y="396.9">Temporizador asociado al contactor KM2</text>
</g>
<g font-size="2.7">
<text x="7.4" y="52.1">L1</text>
<text x="7.3" y="59.9">N</text>
</g>
<text font-size="2.5" x="25.3" y="121.2">PE</text>
<g font-size="1.9">
<text x="38.1" y="104.7">230V</text>
<text x="38.1" y="124.1">24V</text>
<text x="44.7" y="131">21</text>
<text x="44.7" y="141.2">22</text>
<text x="44.7" y="145.6">21</text>
<text x="252.9" y="145.6">13</text>
<text x="278.9" y="145.6">21</text>
<text x="44.7" y="155.8">22</text>
<text x="252.9" y="155.8">14</text>
<text x="278.9" y="155.8">22</text>
<text x="102.9" y="177.7">17</text>
<text x="48.6" y="181.8">21</text>
<text x="48.6" y="192">22</text>
<text x="102.9" y="187.8">18</text>
<text x="142" y="192.3">13</text>
<text x="159.6" y="192.3">13</text>
<text x="198.8" y="192.3">17</text>
<text x="216.4" y="192.3">13</text>
<text x="142" y="202.5">14</text>
<text x="159.6" y="202.5">14</text>
<text x="198.8" y="202.5">18</text>
<text x="216.4" y="202.5">14</text>
<text x="48.4" y="211">13</text>
<text x="48.4" y="221.2">14</text>
<text x="198.9" y="216.3">21</text>
<text x="75.8" y="223.4">13</text>
<text x="103" y="227">21</text>
<text x="198.9" y="226.5">22</text>
<text x="48.4" y="230.8">13</text>
<text x="75.8" y="233.5">14</text>
<text x="142" y="230.1">15</text>
<text x="103" y="237.2">22</text>
<text x="48.4" y="241">14</text>
<text x="142" y="240.3">16</text>
<text x="198.9" y="240.3">21</text>
<text x="198.9" y="250.4">22</text>
<text x="198.9" y="264.3">21</text>
<text x="198.9" y="274.4">22</text>
<text x="108.7" y="286">A1</text>
<text x="147.9" y="286">A1</text>
<text x="204.6" y="286">A1</text>
<text x="108.9" y="294.8">A2</text>
<text x="148" y="294.8">A2</text>
<text x="204.8" y="294.8">A2</text>
</g>
<g font-size="1.4">
<text x="54.3" y="285.7">A1</text>
<text x="254.6" y="285.7">X1</text>
<text x="280.6" y="285.7">X1</text>
<text x="54.4" y="294.4">A2</text>
<text x="254.8" y="294.4">X2</text>
<text x="280.7" y="294.4">X2</text>
</g>
</svg>
